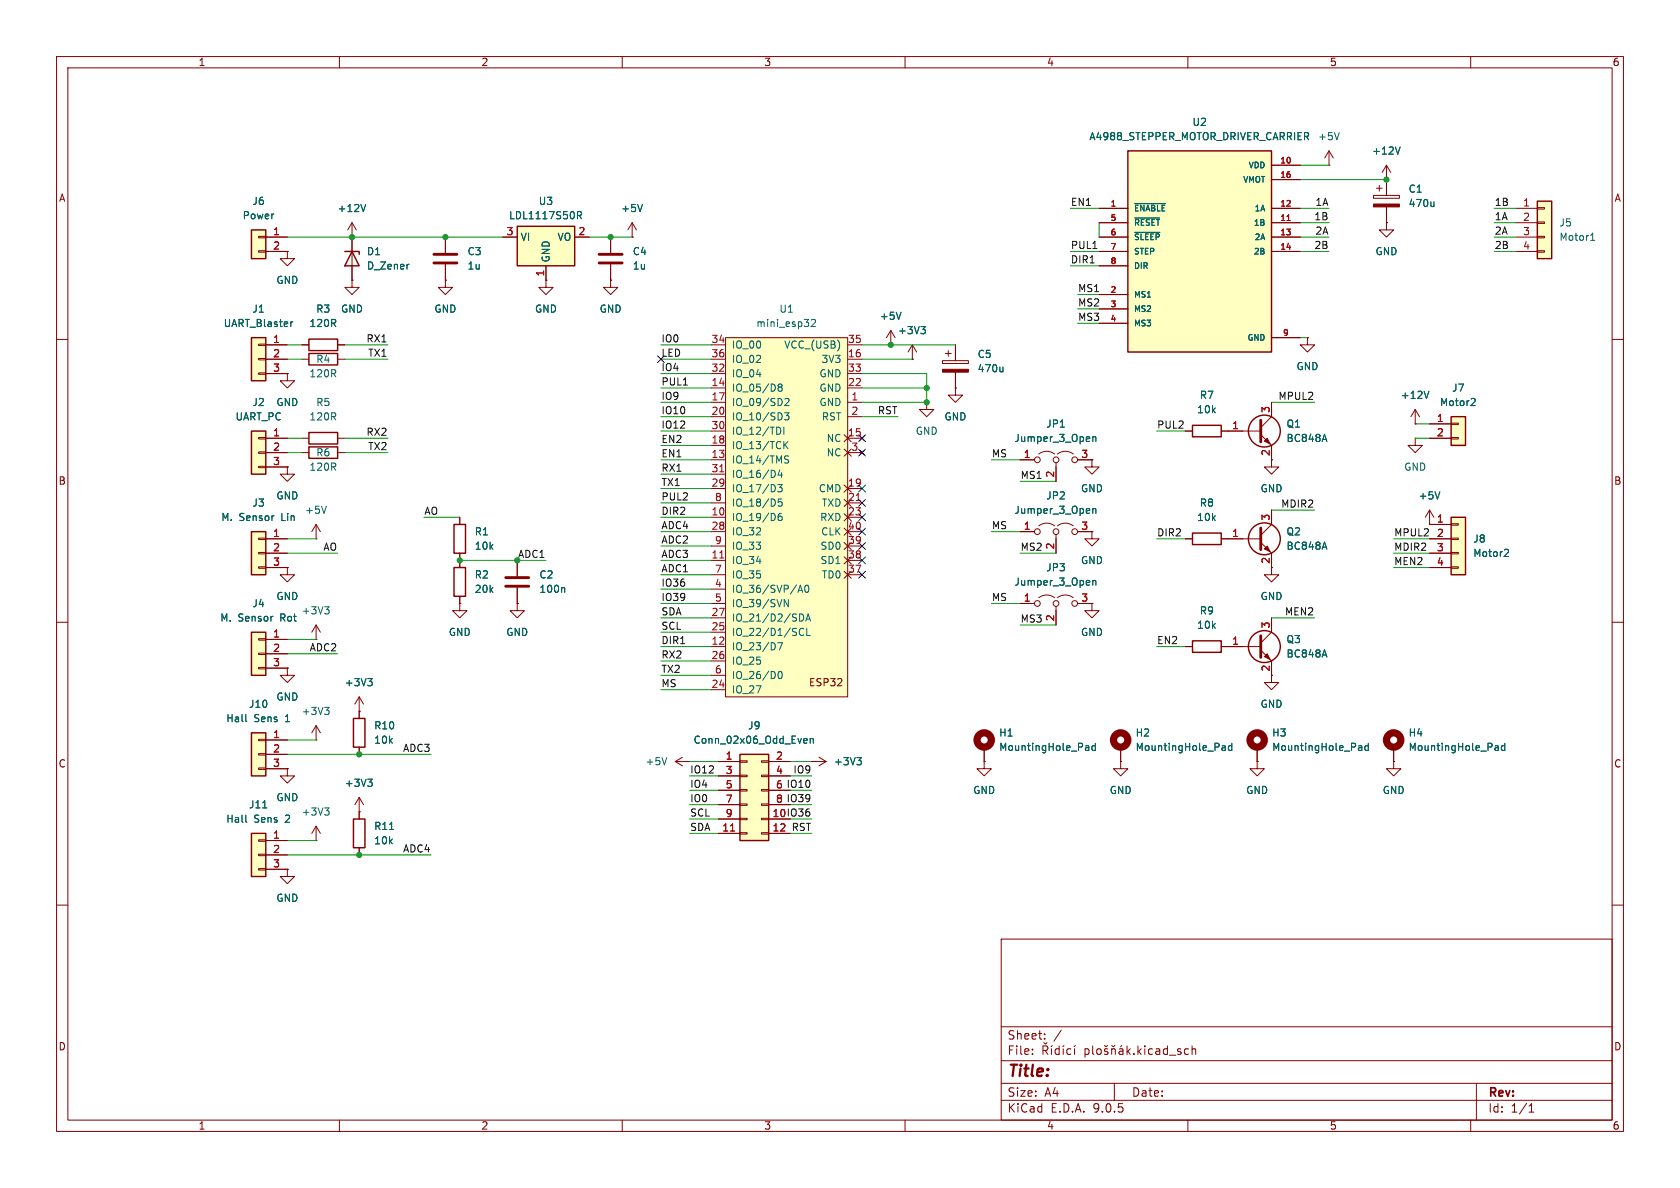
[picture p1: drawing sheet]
<svg xmlns="http://www.w3.org/2000/svg" width="297mm" height="210mm" viewBox="0 0 297 210" stroke-linecap="round" stroke-linejoin="round" font-family="sans-serif">
<g fill="none" stroke="#840000" stroke-width=".18">
<path d="M10 10h277v190h-277zM12 12h273v186h-273zM60 10v2M110 10v2M160 10v2M210 10v2M260 10v2M111.8 39.4l-.8 1.2M111.8 39.4l.7 1.2M111.8 39.4v2.5M107.9 49.5v1.3h1.3l-1.3 1.3-1.2-1.3h1.2M107.9 49.5h.1"/>
<path d="M107.9 41.9v2.8M107.9 46.7v2.8M111.8 41.9h.1M10 60h2M285 60h2M10 110h2M224.8 119.4v1.3h1.3l-1.3 1.2-1.3-1.2h1.3M285 110h2M246.4 132.1v2.5M10 160h2M177 166h108v32h-108zM285 160h2"/>
<path d="M60 198v2M110 198v2M160 198v2M177 194.5h108M177 191.5h108M177 187.5h108M177 181.5h108M182.5 186.3v.1M182.5 185.5v.1M184.4 185.7l.7-.1 .1-.2v-.4l-.2-.1h-.6v1.5M184.5 184.3l.3 .2 .3-.2M184.7 183.6v.1"/>
<path d="M184.7 182.8v.1M184.7 185.7l.5 .7M185.9 185.4v1M186 184.8l-.2 .2M187.2 184.9v1.5M187.2 185.5l-.4-.1-.3 .3v.4l.2 .2h.5M187.6 182.1l-1.3 2M188 185.4v1M188.1 184.8l-.2 .2M189.3 185.5l-.4-.1-.3 .3v.4l.1 .2h.6M190 185.4v1M190.1 184.8l-.2 .2"/>
<path d="M191.8 185.5l.4-.1 .3 .3v.4l-.1 .2h-.6M191.8 185.4v1.5M193.2 184.9v1.3l.2 .2M194 185.5l.4-.1 .3 .3v.4l-.3 .3-.4-.1-.1-.2v-.4zM195.2 184.8l.3 .2 .3-.2M195.8 185.5l-.3-.1-.3 .2 .1 .2 .5 .2v.3h-.6M196.5 185.5l.2-.1 .4 .1 .1 .9M196.5 185.4v1M196.5 184.8l.3 .2 .3-.2M197 191.5v3M197.9 185.5h.6v.9M198.3 184.8l-.2 .2"/>
<path d="M198.5 185.8h-.5a.29 .29 0 0 0-.2 .3 .29 .29 0 0 0 .2 .3l.5-.1M199.2 184.9v1.5M199.4 185.8l.4 .6M199.8 185.4l-.6 .6M200.5 186.3v.1M201.2 184.9v1.5M201.3 185.8l.4 .6M201.7 185.4l-.5 .6M202.4 184.9v.1M202.4 185.4v1M203.7 185.5l-.4-.1-.3 .3v.4l.2 .2h.5M204.4 185.5h.6v.9"/>
<path d="M205 185.8h-.5a.29 .29 0 0 0-.2 .3 .29 .29 0 0 0 .2 .3l.5-.1M206.4 185.5l-.4-.1-.3 .3v.4l.1 .2h.6M206.4 184.9v1.5M206.7 186.5h1.2M208.7 185.5l-.3-.1-.2 .2v.2l.5 .2v.3h-.5M210 198v2M210.1 185.5l-.4-.1-.3 .3v.4l.1 .2h.6M210.7 185.5l.3-.1 .3 .1 .1 .9M210.7 184.9v1.5M260 198v2M261 191.5v6.5M270.3 196.6h.9"/>
<path d="M270.3 195.5l.4-.4v1.5"/>
</g>
<circle cx="246.4" cy="130.8" r="1.27" fill="none" stroke="#840000" stroke-width="1.3"/>
<path d="M113.6 36.1l-.4 1.3M264.5 131.8h.2l.2 .2v.7M264.9 132.6l-.4 .1M264.9 132.1l-.4 .1M266 131.9l-.3-.1-.3 .3 .1 .5h.5M266 131.4v1.3" fill="none" stroke="#006464" stroke-width=".18"/>
<path d="M105.9 45h4.1M105.9 46.5h4.1" fill="none" stroke="#840000" stroke-width=".51"/>
<path d="M256.5 91.4h2.6v10.2h-2.6z" fill="#ffffc2"/>
<path d="M80.3 92.7h2v5.1h-2zM256.5 91.4h2.6v10.2h-2.6zM80.3 100.3h2v5.1h-2z" fill="none" stroke="#840000" stroke-width=".25"/>
<g fill="none" stroke="#840000" stroke-width=".18">
<path d="M250.2 74.9h.1M250.2 72.4l.8 1.3M250.2 72.4l-.8 1.3M250.2 72.4v2.5M81.3 91.4v1.3M81.3 97.8v2.5M91.4 99.1v2.8M252.7 92.7h3.8M252.7 95.3h3.8M252.7 97.8h3.8M256.5 92.6h1.3v.2h-1.3zM256.5 95.1h1.3v.3h-1.3z"/>
<path d="M256.5 97.7h1.3v.2h-1.3zM81.3 105.4v1.3M91.4 103.9v2.8M252.7 100.3h3.8M256.5 100.2h1.3v.3h-1.3zM143.5 134.6h.1M143.5 134.6h2.5M144.8 133.9l1.2 .7M146 134.6l-1.2 .8"/>
</g>
<path d="M252.6 69.2l-.4 1.2M266.1 97.1l.5 .1 .1 .3-.8 .9h.8M99.7 103.9l.1 .2v.6M151.5 133.9h.8l-.5 .5M152 134.4l.3 .3v.3l-.3 .2" fill="none" stroke="#006464" stroke-width=".18"/>
<path d="M89.4 102.1h4.1M89.4 103.6h4.1" fill="none" stroke="#840000" stroke-width=".51"/>
<path d="M256.5 73.7h2.6v5h-2.6z" fill="#ffffc2"/>
<path d="M256.5 73.7h2.6v5h-2.6z" fill="none" stroke="#840000" stroke-width=".25"/>
<path d="M252.7 74.9h3.8M252.7 77.5h3.8M256.5 74.8h1.3v.3h-1.3zM256.5 77.3h1.3v.3h-1.3zM55.9 130.8h.1M55.9 128.3l-.8 1.2M55.9 128.3l.7 1.2M55.9 128.3v2.5" fill="none" stroke="#840000" stroke-width=".18"/>
<path d="M260.3 70.4l.4 .1 .1 .3-.8 .9h.8M57.4 125h.8l-.4 .5M57.9 125.5l.3 .3v.3l-.3 .2" fill="none" stroke="#006464" stroke-width=".18"/>
<path d="M44.4 129.5h2.6v7.7h-2.6z" fill="#ffffc2"/>
<g fill="none" stroke="#840000" stroke-width=".25">
<path d="M44.4 129.5h2.6v7.7h-2.6z"/>
<circle cx="223.5" cy="76.2" r="2.82"/>
<circle cx="223.5" cy="95.2" r="2.82"/>
</g>
<g fill="none" stroke="#840000" stroke-width=".18">
<path d="M78.7 41.9v2.8M78.7 46.7v2.8M217.2 76.2h5.7M222.9 76.8l1.9 1.9v3.9h1.3l-1.3 1.2-1.3-1.2h1.3M224.8 71.1v2.6l-1.9 1.9M250.2 77.5v1.2h-1.3l1.3 1.3 1.3-1.3h-1.3M250.2 77.5h.1M217.2 95.3h5.7M222.9 95.9l1.9 1.9v2.5M224.8 90.2v2.5l-1.9 1.9M252.7 92.7h.1M252.7 90.2l.8 1.2"/>
<path d="M252.7 90.2l-.7 1.2M252.7 90.2v2.5M45.7 130.7h1.3v.2h-1.3zM45.7 133.2h1.3v.3h-1.3zM45.7 135.8h1.3v.2h-1.3zM47 130.8h3.8M47 133.4h3.8M47 135.9h3.8M50.8 135.9v1.3h1.3l-1.3 1.2-1.3-1.2h1.3M50.8 135.9h.1"/>
</g>
<path d="M234.2 76.8l.4 1.2M234.2 95.8l.4 1.3M254.5 86.9l-.4 1.3M43.5 126.3v1.1l.1 .2" fill="none" stroke="#006464" stroke-width=".18"/>
<path d="M76.7 45h4.1M76.7 46.5h4.1M222.9 74.3v3.8M222.9 93.3v3.9" fill="none" stroke="#840000" stroke-width=".51"/>
<g fill="#840000" stroke="#840000" stroke-width=".18">
<path d="M223.5 78l.5-.5 .5 1z"/>
<path d="M223.5 97l.5-.5 .5 1z"/>
</g>
<path d="M130.8 133.4h5.1v15.2h-5.1z" fill="#ffffc2"/>
<g fill="none" stroke="#840000" stroke-width=".25">
<path d="M210.8 75.2h5.1v2h-5.1zM210.8 94.2h5.1v2.1h-5.1zM130.8 133.4h5.1v15.2h-5.1zM62.5 144.8h2v5.1h-2z"/>
<circle cx="223.5" cy="114.3" r="2.82"/>
</g>
<g fill="none" stroke="#840000" stroke-width=".18">
<path d="M242.8 34.5h4.6v.6h-4.6zM243.3 33.3h1M243.8 32.8v1M245.1 31.8v2.7M245.1 36.6v2.8M209.5 76.2h1.3M215.9 76.2h1.3M193 81.3v1.3h1.3l-1.3 1.2-1.2-1.2h1.2M193 81.3h.1M193 94v1.3h1.3l-1.3 1.2-1.2-1.2h1.2M193 94h.1M209.5 95.3h1.3"/>
<path d="M215.9 95.3h1.3M217.2 114.3h5.7M222.9 114.9l1.9 1.9v2.6M224.8 100.3v1.3h1.3l-1.3 1.3-1.3-1.3h1.3M224.8 109.2v2.6l-1.9 1.9M119.4 134.6h2.5M119.4 134.6l1.2 .8M120.6 133.9l-1.2 .7M121.9 134.6h.1M127 134.6h3.8M127 137.2h3.8M127 139.7h3.8"/>
<path d="M130.8 134.5h1.3v.2h-1.3zM130.8 137h1.3v.3h-1.3zM130.8 139.6h1.3v.2h-1.3zM134.6 134.5h1.3v.2h-1.3zM134.6 137h1.3v.3h-1.3zM134.6 139.6h1.3v.2h-1.3zM135.9 134.6h3.8M135.9 137.2h3.8M135.9 139.7h3.8M222.2 132.1v2.5M246.4 134.6v1.3h1.2l-1.2 1.3-1.3-1.3h1.3M246.4 134.6h.1"/>
<path d="M50.8 153.7v1.2h1.3l-1.3 1.3-1.3-1.3h1.3M50.8 153.7h.1M55.9 148.6h.1M55.9 146.1l-.8 1.2M55.9 146.1l.7 1.2M55.9 146.1v2.5M63.5 143.5h.1M63.5 141v3.8M63.5 149.9v1.2M63.5 141l-.8 1.2M63.5 141l.8 1.2M127 142.2h3.8"/>
<path d="M127 144.8h3.8M127 147.3h3.8M130.8 142.1h1.3v.3h-1.3zM130.8 144.7h1.3v.2h-1.3zM130.8 147.2h1.3v.2h-1.3zM134.6 142.1h1.3v.3h-1.3zM134.6 144.7h1.3v.2h-1.3zM134.6 147.2h1.3v.2h-1.3zM135.9 142.2h3.8M135.9 144.8h3.8M135.9 147.3h3.8"/>
</g>
<path d="M129.1 146.9h.8" fill="none" stroke="#a90000" stroke-width=".18"/>
<g fill="none" stroke="#006464" stroke-width=".18">
<path d="M253.5 35.7v.8M253.5 36.4l-.2 .1M234.2 114.9l.4 1.2M65 137.7h.8l-.4 .5M65.6 138.2l.2 .3v.3l-.2 .2M117.9 133.9l-.4 1.3M142.3 130.5l.3 .1 .1 .2-.6 .2M142.6 131.3l-.3 .1M143.2 130.7l.2-.2 .3 .1 .1 .8M143.2 130.5v.9M240.3 131.8h.3l.1 .2v.7M240.7 132.6l-.4 .1"/>
<path d="M240.7 132.1l-.4 .1M241.9 131.9l-.4-.1-.2 .3 .1 .5h.5M241.9 131.4v1.3M57.4 142.8h.8l-.4 .5M57.9 143.3l.3 .2v.3l-.3 .3M68.9 146.6h.7"/>
</g>
<path d="M222.9 112.4v3.8" fill="none" stroke="#840000" stroke-width=".51"/>
<g fill="#840000" stroke="#840000" stroke-width=".18">
<path d="M223.5 116.1l.5-.5 .5 1z"/>
<path d="M242.8 36.1h4.6v.5h-4.6z"/>
</g>
<circle cx="222.2" cy="130.8" r="1.27" fill="none" stroke="#840000" stroke-width="1.3"/>
<path d="M44.4 147.3h2.6v7.6h-2.6z" fill="#ffffc2"/>
<path d="M210.8 113.3h5.1v2h-5.1zM44.4 147.3h2.6v7.6h-2.6z" fill="none" stroke="#840000" stroke-width=".25"/>
<path d="M209.5 114.3h1.3M215.9 114.3h1.3M222.2 134.6v1.3h1.3l-1.3 1.3-1.2-1.3h1.2M222.2 134.6h.1M45.7 148.5h1.3v.2h-1.3zM45.7 151h1.3v.3h-1.3zM45.7 153.5h1.3v.3h-1.3zM47 148.6h3.8M47 151.1h3.8M47 153.7h3.8" fill="none" stroke="#840000" stroke-width=".18"/>
<path d="M43.5 144.1v1.1l.1 .2M46.4 142.8h.8" fill="none" stroke="#006464" stroke-width=".18"/>
<path d="M128.3 59.7h21.6v63.5h-21.6z" fill="#ffffc2"/>
<g fill="none" stroke="#840000" stroke-width=".18">
<path d="M128.3 59.7h21.6v63.5h-21.6zM125.7 71.1h2.6M125.7 73.7h2.6M125.7 61h2.6M125.7 63.5h2.6M125.7 66h2.6M125.7 68.6h2.6M125.7 76.2h2.6M125.7 78.7h2.6M149.2 79.4l1.3 1.2M149.2 76.8l1.3 1.3M149.9 71.1h2.5"/>
<path d="M149.9 73.7h2.5M149.9 61h2.5M149.9 63.5h2.5M149.9 66h2.5M149.9 68.6h2.5M149.9 77.5h2.5M150.5 79.4l-1.3 1.2M150.5 76.8l-1.3 1.3M152 79.6l.8 .8M152 77.1l.8 .8M152.8 77.1l-.8 .8M152.8 79.6l-.8 .8"/>
<path d="M125.7 81.3h2.6M125.7 83.8h2.6M125.7 86.4h2.6M125.7 88.9h2.6M125.7 91.4h2.6M125.7 94h2.6M125.7 96.5h2.6M125.7 99.1h2.6M149.2 85.7l1.3 1.3M149.2 88.3l1.3 1.2M149.2 90.8l1.3 1.3M149.2 93.3l1.3 1.3"/>
<path d="M149.2 95.9l1.3 1.3M149.2 98.4l1.3 1.3M149.9 80h2.5M149.9 86.4h2.5M149.9 88.9h2.5M149.9 91.4h2.5M149.9 94h2.5M149.9 96.5h2.5M149.9 99.1h2.5M150.5 85.7l-1.3 1.3M150.5 88.3l-1.3 1.2M150.5 90.8l-1.3 1.3"/>
<path d="M150.5 93.3l-1.3 1.3M150.5 95.9l-1.3 1.3M150.5 98.4l-1.3 1.3M50.8 118.1v1.3h1.3l-1.3 1.3-1.3-1.3h1.3M50.8 118.1h.1M55.9 113h.1M55.9 110.5l-.8 1.3M55.9 110.5l.7 1.3M55.9 110.5v2.5M125.7 104.1h2.6M125.7 106.7h2.6M125.7 101.6h2.6"/>
<path d="M125.7 109.2h2.6M125.7 111.8h2.6M125.7 114.3h2.6M125.7 116.8h2.6M125.7 119.4h2.6M149.2 101l1.3 1.2M149.9 101.6h2.5M150.5 101l-1.3 1.2M125.7 121.9h2.6"/>
</g>
<g fill="none" stroke="#006464" stroke-width=".18">
<path d="M143.4 56.6l.5-.1 .3 .3-.8 .9h.8M137.8 75.6l.2 .5-.2 .6M137.8 68.4l-.2-.2 .2-.3h.2l.3 .2-.3 .3M137.8 68.4l-.2 .3v.3l.2 .2 .4-.1 .1-.2v-.2l-.3-.3M137.8 68.4h.2M138.6 75.5v1.3M138.7 73h.8l-.4 .5 .3 .1v.5l-.2 .1-.5-.1M138.8 70.6l.4-.2 .3 .4-.8 .9h.8M138.8 78.6l.5 .7M139.3 78l-.7 .8M137.5 85.7h.8l-.4 .5 .3 .1v.5l-.2 .1-.5-.1M137.9 83.1l-.3 .9h.7"/>
<path d="M138.2 90.7l-.4 .1a.86 .86 0 0 0 0 1.2l.4-.1 .1-.4-.3-.3h-.2l-.2 .3M138.2 83.6v.8M138.2 88.2h-.6v.6l.1-.1 .5 .1 .1 .1-.1 .5-.2 .1-.4-.1M138.8 81.1l.5 .2 .1 .3-.2 .3-.5-.1M138.8 80.7h.6M57.4 107.3h.8l-.4 .4M57.9 107.7l.3 .3v.3l-.3 .2M137.5 113.6h.8l-.5 1.3M137.7 118.8l.2-.1a.68 .68 0 0 1 .4 .6 .68 .68 0 0 1-.4 .7 .84 .84 0 0 1-.2-1.2zM138.6 106l.8 1.3v-1.3M141.1 104.7l.4-1.3 .4 1.3M141.2 104.4h.6"/>
<path d="M141.4 108.5a.64 .64 0 0 1 .7 .7 .64 .64 0 0 1-.7 .6M141.4 112l.3 .3 .4-.1M142.1 111.2l-.4-.1-.3 .3M142.4 103.6l.2-.2a.68 .68 0 0 1 .4 .7 .68 .68 0 0 1-.4 .6l-.2-.1-.1-.4zM142.4 109.8l.5-1.3 .4 1.3M142.6 109.4h.6M142.6 111.1v1.2h.6"/>
</g>
<path d="M127.2 83.4h.8M127.2 98.6h.8M151.4 88.5h.7" fill="none" stroke="#a90000" stroke-width=".18"/>
<path d="M44.4 111.8h2.6v7.6h-2.6z" fill="#ffffc2"/>
<path d="M61 44.5h2.5v.5M62.2 44.5l1.3 2.5h-2.5zM44.4 111.8h2.6v7.6h-2.6zM62.5 127h2v5.1h-2z" fill="none" stroke="#840000" stroke-width=".25"/>
<g fill="none" stroke="#840000" stroke-width=".18">
<path d="M62.2 41.9v7.6M78.7 49.5v1.3h1.3l-1.3 1.3-1.2-1.3h1.2M78.7 49.5h.1M96.5 49.5v1.3h1.3l-1.3 1.3-1.3-1.3h1.3M96.5 49.5h.1M157.5 58.4l-.8 1.3M157.5 58.4l.7 1.3M157.5 58.4v2.6M157.5 61h.1M161.3 63.5h.1M161.3 61l-.8 1.2M161.3 61l.8 1.2"/>
<path d="M161.3 61v2.5M163.8 71.1v1.3h1.3l-1.3 1.3-1.2-1.3h1.2M163.8 71.1h.1M166.6 63.8h4.6v.5h-4.6zM167.1 62.5h1M167.6 62v1M168.9 68.6v1.3h1.3l-1.3 1.2-1.3-1.2h1.3M168.9 68.6h.1M168.9 61v2.8M168.9 65.8v2.8M180.3 94h2.6M180.3 81.3h2.6"/>
<path d="M183.6 93a2.26 2.26 0 0 1 2.8 0M183.6 80.3a2.26 2.26 0 0 1 2.8 0M186.7 81.8v3.3M186.7 94.5v3.3M186.9 93a2.26 2.26 0 0 1 2.8 0M186.9 80.3a2.26 2.26 0 0 1 2.8 0M190.5 94h2.5M190.5 81.3h2.5M45.7 112.9h1.3v.3h-1.3zM45.7 115.4h1.3v.3h-1.3zM45.7 118h1.3v.2h-1.3zM47 113h3.8"/>
<path d="M47 115.6h3.8M47 118.1h3.8M81.3 106.7v1.3h1.2l-1.2 1.2-1.3-1.2h1.3M81.3 106.7h.1M91.4 106.7v1.3h1.3l-1.3 1.2-1.2-1.2h1.2M91.4 106.7h.1M180.3 106.7h2.6M183.6 105.7a2.26 2.26 0 0 1 2.8 0M186.7 107.2v3.3M186.9 105.7a2.26 2.26 0 0 1 2.8 0M190.5 106.7h2.5M193 106.7v1.3h1.3l-1.3 1.2-1.2-1.2h1.2"/>
<path d="M193 106.7h.1M63.5 125.7h.1M63.5 123.2v3.8M63.5 132.1v1.3M63.5 123.2l-.8 1.3M63.5 123.2l.8 1.3M174 134.6v1.3h1.3l-1.3 1.3-1.3-1.3h1.3M174 134.6h.1M174 132.1v2.5M198.1 134.6v1.3h1.3l-1.3 1.3-1.3-1.3h1.3M198.1 134.6h.1M198.1 132.1v2.5"/>
<circle cx="183.4" cy="94" r=".51"/>
<circle cx="183.4" cy="81.3" r=".51"/>
<circle cx="186.7" cy="94" r=".51"/>
<circle cx="186.7" cy="81.3" r=".51"/>
<circle cx="190" cy="94" r=".51"/>
<circle cx="190" cy="81.3" r=".51"/>
<circle cx="183.4" cy="106.7" r=".51"/>
<circle cx="186.7" cy="106.7" r=".51"/>
<circle cx="190" cy="106.7" r=".51"/>
</g>
<g fill="none" stroke="#006464" stroke-width=".18">
<path d="M72.2 46.7h.1M159.3 55.2l-.4 1.3M162.8 57.7h.8l-.4 .5M163.3 58.2l.3 .3v.3l-.3 .2M177.3 65.6l-.2 .1M177.3 64.9v.8M193.2 77.2v.8M193.2 77.3l.2-.1 .3 .1v.7M193.2 89.9v.8M193.2 90l.2-.1 .3 .1v.7M65 120h.8l-.4 .4M193.2 102.6v.8"/>
<path d="M193.2 102.7l.2-.1 .3 .1v.7M65.6 120.4l.2 .3v.3l-.2 .2M192.1 131.8h.2l.2 .2v.7M192.5 132.6l-.4 .1M192.5 132.1l-.4 .1M193.6 131.9l-.3-.1-.3 .3 .2 .5h.4M193.6 131.4v1.3M216.2 131.8h.2l.2 .2v.7M216.6 132.6l-.4 .1M216.6 132.1l-.4 .1M217.8 131.9l-.4-.1-.2 .3 .1 .5h.5M217.8 131.4v1.3"/>
</g>
<g fill="none" stroke="#840000" stroke-width="1.3">
<circle cx="174" cy="130.8" r="1.27"/>
<circle cx="198.1" cy="130.8" r="1.27"/>
</g>
<path d="M166.6 65.3h4.6v.5h-4.6z" fill="#840000" stroke="#840000" stroke-width=".18"/>
<path d="M91.4 40h10.2v7h-10.2z" fill="#ffffc2"/>
<path d="M54.6 59.9h5.1v2.1h-5.1zM91.4 40h10.2v7h-10.2z" fill="none" stroke="#840000" stroke-width=".25"/>
<path d="M88.9 41.9h2.5M96.5 47v2.5M101.6 41.9h2.5M53.3 61h1.3M59.7 61h1.3" fill="none" stroke="#840000" stroke-width=".18"/>
<path d="M102.1 38.1l.6-.1 .1-.2-.1-.3-.6-.1v1.3M102.4 38.1l.4 .6" fill="none" stroke="#006464" stroke-width=".18"/>
<path d="M44.4 59.7h2.6v7.6h-2.6z" fill="#ffffc2"/>
<path d="M44.4 59.7h2.6v7.6h-2.6zM54.6 62.5h5.1v2h-5.1z" fill="none" stroke="#840000" stroke-width=".25"/>
<path d="M45.7 60.8h1.3v.3h-1.3zM45.7 63.4h1.3v.2h-1.3zM45.7 65.9h1.3v.3h-1.3zM47 61h3.8M47 63.5h3.8M47 66h3.8M50.8 66v1.3h1.3l-1.3 1.3-1.3-1.3h1.3M50.8 66h.1M53.3 63.5h1.3M59.7 63.5h1.3" fill="none" stroke="#840000" stroke-width=".18"/>
<path d="M51.4 56.9v.8M51.8 56.9l-.4 .2" fill="none" stroke="#006464" stroke-width=".18"/>
<path d="M44.4 40.6h2.6v5.1h-2.6z" fill="#ffffc2"/>
<path d="M44.4 40.6h2.6v5.1h-2.6zM54.6 79h5.1v2h-5.1zM54.6 76.5h5.1v2h-5.1z" fill="none" stroke="#840000" stroke-width=".25"/>
<g fill="none" stroke="#840000" stroke-width=".18">
<path d="M62.2 39.4l-.7 1.2M62.2 39.4l.8 1.2M62.2 39.4v2.5M45.7 41.8h1.3v.2h-1.3zM45.7 44.3h1.3v.3h-1.3zM47 41.9h3.8M47 44.5h3.8M50.8 44.5v1.2h1.3l-1.3 1.3-1.3-1.3h1.3M50.8 44.5h.1M62.2 41.9h.1M62.2 49.5v1.3h1.3l-1.3 1.3-1.2-1.3h1.2M62.2 49.5h.1"/>
<path d="M53.3 77.5h1.3M59.7 77.5h1.3M53.3 80h1.3M59.7 80h1.3"/>
</g>
<path d="M64.6 36.1l-.4 1.3" fill="none" stroke="#006464" stroke-width=".18"/>
<path d="M44.4 76.2h2.6v7.6h-2.6z" fill="#ffffc2"/>
<path d="M44.4 76.2h2.6v7.6h-2.6z" fill="none" stroke="#840000" stroke-width=".25"/>
<path d="M45.7 77.3h1.3v.3h-1.3zM45.7 79.9h1.3v.2h-1.3zM47 77.5h3.8M45.7 82.4h1.3v.3h-1.3zM47 80h3.8M47 82.6h3.8M50.8 82.6v1.2h1.3l-1.3 1.3-1.3-1.3h1.3M50.8 82.6h.1M55.9 95.3h.1M55.9 92.7l-.8 1.3M55.9 92.7l.7 1.3M55.9 92.7v2.6" fill="none" stroke="#840000" stroke-width=".18"/>
<path d="M57.7 89.5l-.4 1.2" fill="none" stroke="#006464" stroke-width=".18"/>
<path d="M44.4 94h2.6v7.6h-2.6z" fill="#ffffc2"/>
<path d="M44.4 94h2.6v7.6h-2.6z" fill="none" stroke="#840000" stroke-width=".25"/>
<g fill="none" stroke="#840000" stroke-width=".18">
<path d="M234.9 29.2h.1M234.9 26.7l-.7 1.2M234.9 26.7l.8 1.2M234.9 26.7v2.5M245.1 39.4v1.2h1.3l-1.3 1.3-1.3-1.3h1.3M245.1 39.4h.1M245.1 31.8h.1M245.1 29.2l-.8 1.3M245.1 29.2l.8 1.3M245.1 29.2v2.6M45.7 95.1h1.3v.3h-1.3zM45.7 97.7h1.3v.2h-1.3z"/>
<path d="M47 95.3h3.8M47 97.8h3.8M45.7 100.2h1.3v.3h-1.3zM47 100.3h3.8M50.8 100.3v1.3h1.3l-1.3 1.3-1.3-1.3h1.3M50.8 100.3h.1"/>
</g>
<path d="M236.8 23.4l-.5 1.3M247.5 26l-.4 1.2" fill="none" stroke="#006464" stroke-width=".18"/>
<path d="M199.4 26.7h25.4v35.5h-25.4z" fill="#ffffc2"/>
<path d="M199.4 26.7h25.4v35.5h-25.4z" fill="none" stroke="#840000" stroke-width=".25"/>
<g fill="none" stroke="#840000" stroke-width=".18">
<path d="M194.3 36.8h5.1M194.3 39.4h5.1M224.8 36.8h5.1M224.8 39.4h5.1M224.8 29.2h5.1M224.8 31.8h5.1M194.3 41.9h5.1M194.3 44.5h5.1M194.3 47h5.1M194.3 52.1h5.1M194.3 54.6h5.1M194.3 57.2h5.1"/>
<path d="M224.8 41.9h5.1M224.8 44.5h5.1M224.8 59.7h5.1M231.1 59.7v1.3h1.3l-1.3 1.2-1.2-1.2h1.2M231.1 59.7h.1"/>
</g>
<path d="M200.6 36h5.4M200.6 38.5h4.4M200.6 41.1h4.4" fill="none" stroke="#006464" stroke-width=".18"/>
<path d="M227.5 39h.6" fill="none" stroke="#a90000" stroke-width=".18"/>
<path d="M271.8 35.6h2.5v10.1h-2.5z" fill="#ffffc2"/>
<path d="M271.8 35.6h2.5v10.1h-2.5z" fill="none" stroke="#840000" stroke-width=".25"/>
<g fill="none" stroke="#840000" stroke-width=".18">
<path d="M194.3 36.8h5.1M194.3 39.4h5.1M224.8 36.8h5.1M224.8 39.4h5.1M224.8 29.2h5.1M224.8 31.8h5.1M245.1 39.4h.1M245.1 31.8h.1M245.1 31.8v2.7M245.1 36.6v2.8M268 36.8h3.8M268 39.4h3.8"/>
<path d="M271.8 36.7h1.2v.3h-1.2zM271.8 39.2h1.2v.3h-1.2zM47 41.9h3.8M47 44.5h3.8M50.8 44.5h.1M62.2 41.9h.1M62.2 49.5h.1M62.2 41.9v2.6M62.2 47v2.5M78.7 49.5h.1M78.7 41.9v2.8M78.7 46.7v2.8"/>
<path d="M88.9 41.9h2.5M96.5 49.5h.1M96.5 47v2.5M101.6 41.9h2.5M107.9 49.5h.1M107.9 41.9v2.8M107.9 46.7v2.8M111.8 41.9h.1M194.3 41.9h5.1M194.3 44.5h5.1M194.3 47h5.1M194.3 52.1h5.1"/>
<path d="M194.3 54.6h5.1M194.3 57.2h5.1M224.8 41.9h5.1M224.8 44.5h5.1M224.8 59.7h5.1M231.1 59.7h.1M268 41.9h3.8M268 44.5h3.8M271.8 41.8h1.2v.2h-1.2zM271.8 44.3h1.2v.3h-1.2zM47 61h3.8M47 63.5h3.8"/>
<path d="M47 66h3.8M47 77.5h3.8M50.8 66h.1M53.3 61h1.3M59.7 61h1.3M157.5 61h.1M161.3 63.5h.1M168.9 68.6h.1M168.9 61v2.8M168.9 65.8v2.8M209.5 76.2h1.3M215.9 76.2h3.8"/>
<path d="M224.8 71.1v2.6M224.8 78.7v2.6M250.2 74.9h.1M252.7 77.5h3.8M252.7 74.9h3.8M47 80h3.8M47 82.6h3.8M47 95.3h3.8M47 97.8h3.8M50.8 82.6h.1M81.3 91.4v1.3M81.3 97.8v2.5"/>
<path d="M91.4 99.1v2.8M180.3 94h2.6M180.3 81.3h2.6M186.7 82.6v2.5M186.7 95.3v2.5M190.5 94h2.5M190.5 81.3h2.5M193 81.3h.1M193 94h.1M209.5 95.3h1.3M215.9 95.3h3.8M224.8 90.2v2.5"/>
<path d="M224.8 97.8v2.5M252.7 92.7h.1M252.7 95.3h3.8M252.7 97.8h3.8M252.7 92.7h3.8M47 113h3.8M47 115.6h3.8M47 118.1h3.8M47 100.3h3.8M50.8 118.1h.1M50.8 100.3h.1M81.3 106.7h.1"/>
<path d="M81.3 105.4v1.3M91.4 106.7h.1M91.4 103.9v2.8M180.3 106.7h2.6M186.7 108v2.5M190.5 106.7h2.5M193 106.7h.1M209.5 114.3h1.3M215.9 114.3h3.8M224.8 109.2v2.6M224.8 116.8v2.6M252.7 100.3h3.8"/>
<path d="M47 130.8h3.8M47 133.4h3.8M47 135.9h3.8M50.8 135.9h.1M63.5 125.7h.1M63.5 125.7v1.3M63.5 132.1v1.3M127 134.6h3.8M127 137.2h3.8M127 139.7h3.8M135.9 134.6h3.8M135.9 137.2h3.8"/>
<path d="M135.9 139.7h3.8M143.5 134.6h.1M174 134.6h.1M174 132.1v2.5M198.1 134.6h.1M198.1 132.1v2.5M222.2 134.6h.1M222.2 132.1v2.5M246.4 134.6h.1M246.4 132.1v2.5M47 148.6h3.8M47 151.1h3.8"/>
<path d="M47 153.7h3.8M50.8 153.7h.1M63.5 143.5h.1M63.5 143.5v1.3M63.5 149.9v1.2M127 142.2h3.8M127 144.8h3.8M127 147.3h3.8M135.9 142.2h3.8M135.9 144.8h3.8M135.9 147.3h3.8"/>
</g>
<g fill="none" stroke="#006464" stroke-width=".18">
<path d="M64.6 36.1l-.4 1.3M102.1 38.1l.6-.1 .1-.2-.1-.3-.6-.1v1.3M102.4 38.1l.4 .6M113.6 36.1l-.4 1.3M200.6 36h5.4M200.6 38.5h4.4M247.5 26l-.4 1.2M253.5 35.7v.8M253.5 36.4l-.2 .1M51.4 56.9v.8M51.8 56.9l-.4 .2M72.2 46.7h.1"/>
<path d="M159.3 55.2l-.4 1.3M162.8 57.7h.8l-.4 .5M163.3 58.2l.3 .3v.3l-.3 .2M200.6 41.1h4.4M281.2 42.5h.7M281.3 41.5l.3-.3v1.3M177.3 65.6l-.2 .1M177.3 64.9v.8M193.2 77.2v.8M193.2 77.3l.2-.1 .3 .1v.7M234.2 76.8l.4 1.2M252.6 69.2l-.4 1.2"/>
<path d="M260.3 70.4l.4 .1 .1 .3-.8 .9h.8M193.2 89.9v.8M193.2 90l.2-.1 .3 .1v.7M234.2 95.8l.4 1.3M254.5 86.9l-.4 1.3M266.1 97.1l.5 .1 .1 .3-.8 .9h.8M65 120h.8l-.4 .4M99.7 103.9l.1 .2v.6M193.2 102.6v.8M193.2 102.7l.2-.1 .3 .1v.7M234.2 114.9l.4 1.2M43.5 126.3v1.1l.1 .2"/>
<path d="M65 137.7h.8l-.4 .5M65.6 138.2l.2 .3v.3l-.2 .2M65.6 120.4l.2 .3v.3l-.2 .2M142.3 130.5l.3 .1 .1 .2-.6 .2M142.6 131.3l-.3 .1M143.2 130.7l.2-.2 .3 .1 .1 .8M143.2 130.5v.9M151.5 133.9h.8l-.5 .5M152 134.4l.3 .3v.3l-.3 .2M192.1 131.8h.2l.2 .2v.7M192.5 132.6l-.4 .1M192.5 132.1l-.4 .1"/>
<path d="M193.6 131.9l-.3-.1-.3 .3 .2 .5h.4M193.6 131.4v1.3M216.2 131.8h.2l.2 .2v.7M216.6 132.6l-.4 .1M216.6 132.1l-.4 .1M217.8 131.9l-.4-.1-.2 .3 .1 .5h.5M217.8 131.4v1.3M240.3 131.8h.3l.1 .2v.7M240.7 132.6l-.4 .1M240.7 132.1l-.4 .1M241.9 131.9l-.4-.1-.2 .3 .1 .5h.5M241.9 131.4v1.3"/>
<path d="M264.5 131.8h.2l.2 .2v.7M264.9 132.6l-.4 .1M264.9 132.1l-.4 .1M266 131.9l-.3-.1-.3 .3 .1 .5h.5M266 131.4v1.3M43.5 144.1v1.1l.1 .2M46.4 142.8h.8M68.9 146.6h.7"/>
</g>
<path d="M193.2 43.9h.7M120.8 68.1h.7" fill="none" stroke="#0f0f0f" stroke-width=".18"/>
<g fill="none" stroke="#009600" stroke-width=".18">
<path d="M189.2 36.8h5.1M194.3 39.4v2.5M229.9 36.8h5M229.9 29.2h5M229.9 31.8h15.2M229.9 39.4h5M264.2 36.8h3.8M264.2 39.4h3.8M50.8 41.9h38.1M104.1 41.9h7.7M189.2 44.5h5.1M189.2 47h5.1"/>
<path d="M190.5 52.1h3.8M190.5 57.2h3.8M190.5 54.6h3.8M229.9 41.9h5M229.9 59.7h1.2M229.9 44.5h5M264.2 41.9h3.8M264.2 44.5h3.8M50.8 61h2.5M50.8 63.5h2.5M50.8 77.5h2.5M61 61h7.6"/>
<path d="M61 63.5h7.6M61 77.5h7.6M116.8 71.1h8.9M116.8 61h8.9M116.8 73.7h8.9M116.8 76.2h8.9M116.8 66h8.9M116.8 63.5h8.9M116.8 68.6h8.9M116.8 78.7h8.9M152.4 66h11.4v5.1h-11.4M152.4 61h16.5"/>
<path d="M152.4 73.7h6.3M152.4 63.5h8.9M152.4 68.6h11.4M204.5 76.2h5M224.8 71.1h7.6M250.2 77.5h2.5M250.2 74.9h2.5M50.8 80h2.5M50.8 95.3h5.1M50.8 97.8h8.9M61 80h7.6M74.9 91.4h6.4"/>
<path d="M81.3 99.1h15.2M116.8 83.8h8.9M116.8 86.4h8.9M116.8 94h8.9M116.8 88.9h8.9M116.8 91.4h8.9M116.8 96.5h8.9M116.8 99.1h8.9M116.8 81.3h8.9M175.3 94h5M175.3 81.3h5M180.3 97.8h6.4"/>
<path d="M180.3 85.1h6.4M204.5 95.3h5M224.8 90.2h7.6M246.4 95.3h6.3M246.4 97.8h6.3M50.8 115.6h8.9M50.8 113h5.1M116.8 101.6h8.9M116.8 114.3h8.9M116.8 104.1h8.9M116.8 106.7h8.9M116.8 109.2h8.9"/>
<path d="M116.8 111.8h8.9M116.8 119.4h8.9M116.8 116.8h8.9M175.3 106.7h5M180.3 110.5h6.4M204.5 114.3h5M224.8 109.2h7.6M246.4 100.3h6.3M50.8 133.4h25.4M50.8 130.8h5.1M116.8 121.9h8.9M121.9 137.2h5.1"/>
<path d="M121.9 134.6h5.1M121.9 139.7h5.1M139.7 137.2h3.8M139.7 134.6h3.8M139.7 139.7h3.8M50.8 151.1h25.4M50.8 148.6h5.1M121.9 142.2h5.1M121.9 144.8h5.1M121.9 147.3h5.1M139.7 142.2h3.8M139.7 144.8h3.8"/>
<path d="M139.7 147.3h3.8"/>
</g>
<g fill="none" stroke="#000084" stroke-width=".18">
<path d="M116.2 62.9l1.2 1.2M117.4 62.9l-1.2 1.2M151.8 79.4l1.2 1.2M151.8 76.9l1.2 1.2M153 79.4l-1.2 1.2M153 76.9l-1.2 1.2M151.8 95.9l1.2 1.2M151.8 88.3l1.2 1.2M151.8 93.4l1.2 1.2M151.8 90.8l1.2 1.2M151.8 85.8l1.2 1.2M151.8 98.5l1.2 1.2"/>
<path d="M153 95.9l-1.2 1.2M153 88.3l-1.2 1.2M153 93.4l-1.2 1.2M153 90.8l-1.2 1.2M153 85.8l-1.2 1.2M153 98.5l-1.2 1.2M151.8 101l1.2 1.2M153 101l-1.2 1.2"/>
</g>
<path d="M227.5 39h.6M129.1 146.9h.8" fill="none" stroke="#a90000" stroke-width=".18"/>
<g fill="#009600" stroke="#009600" stroke-width=".18">
<circle cx="163.8" cy="71.1" r=".46"/>
<circle cx="78.7" cy="41.9" r=".46"/>
<circle cx="91.4" cy="99.1" r=".46"/>
<circle cx="107.9" cy="41.9" r=".46"/>
<circle cx="81.3" cy="99.1" r=".46"/>
<circle cx="63.5" cy="133.4" r=".46"/>
<circle cx="63.5" cy="151.1" r=".46"/>
<circle cx="62.2" cy="41.9" r=".46"/>
<circle cx="245.1" cy="31.8" r=".46"/>
<circle cx="157.5" cy="61" r=".46"/>
<circle cx="163.8" cy="68.6" r=".46"/>
</g>
<text font-size="2.8" fill="#840000" x="178" y="190.9">Title:</text>
<g font-size="2.1" fill="#840000">
<text x="178" y="184">Sheet:</text>
<text x="178" y="186.7">File:</text>
<text x="178" y="196.9">KiCad</text>
<text x="178" y="194.1">Size:</text>
<text x="184.7" y="194.1">A4</text>
<text x="185.7" y="196.9">E.D.A.</text>
<text x="193.3" y="196.9">9.0.5</text>
<text x="200" y="194.1">Date:</text>
<text x="263" y="194.3">Rev:</text>
<text x="263" y="196.9">Id:</text>
<text x="267.1" y="196.9">1/1</text>
</g>
<g font-size="1.8" fill="#840000">
<text x="35" y="11.9">1</text>
<text x="85" y="11.9">2</text>
<text x="135" y="11.9">3</text>
<text x="185" y="11.9">4</text>
<text x="235" y="11.9">5</text>
<text x="285" y="11.9">6</text>
<text x="10.3" y="35.9">A</text>
<text x="285.3" y="35.9">A</text>
<text x="224.5" y="80.7" transform="rotate(-90 224.5 80.7)">2</text>
<text x="10.3" y="85.9">B</text>
<text x="285.3" y="85.9">B</text>
<text x="224.5" y="99.8" transform="rotate(-90 224.5 99.8)">2</text>
<text x="224.5" y="118.8" transform="rotate(-90 224.5 118.8)">2</text>
<text x="142.9" y="121.5">ESP32</text>
<text x="10.3" y="135.9">C</text>
<text x="285.3" y="135.9">C</text>
<text x="10.3" y="185.9">D</text>
<text x="285.3" y="185.9">D</text>
<text x="35" y="199.9">1</text>
<text x="85" y="199.9">2</text>
<text x="135" y="199.9">3</text>
<text x="185" y="199.9">4</text>
<text x="235" y="199.9">5</text>
<text x="285" y="199.9">6</text>
</g>
<g font-size="1.8" fill="#006464">
<text x="210.7" y="22.5">U2</text>
<text x="192.5" y="25">A4988_STEPPER_MOTOR_DRIVER_CARRIER</text>
<text x="232.9" y="25">+5V</text>
<text x="242.5" y="27.5">+12V</text>
<text x="248.9" y="34.3">C1</text>
<text x="42.8" y="39">Power</text>
<text x="44.5" y="36.4">J6</text>
<text x="59.6" y="37.7">+12V</text>
<text x="89.9" y="39">LDL1117S50R</text>
<text x="95.1" y="36.4">U3</text>
<text x="109.7" y="37.7">+5V</text>
<text x="248.9" y="36.8">470u</text>
<text x="275.6" y="40.2">J5</text>
<text x="64.8" y="45.3">D1</text>
<text x="64.8" y="47.9">D_Zener</text>
<text x="82.6" y="45.3">C3</text>
<text x="82.6" y="47.9">1u</text>
<text x="91.9" y="42.8">VI</text>
<text x="97.4" y="46.5" transform="rotate(-90 97.4 46.5)">GND</text>
<text x="98.5" y="42.8">VO</text>
<text x="111.8" y="45.3">C4</text>
<text x="111.8" y="47.9">1u</text>
<text x="243.1" y="45.3">GND</text>
<text x="275.6" y="42.8">Motor1</text>
<text x="48.8" y="50.4">GND</text>
<text x="39.4" y="58">UART_Blaster</text>
<text x="44.5" y="55.5">J1</text>
<text x="54.6" y="58">120R</text>
<text x="55.8" y="55.5">R3</text>
<text x="60.2" y="55.5">GND</text>
<text x="76.7" y="55.5">GND</text>
<text x="94.5" y="55.5">GND</text>
<text x="105.9" y="55.5">GND</text>
<text x="133.6" y="58">mini_esp32</text>
<text x="137.7" y="55.5">U1</text>
<text x="155.4" y="56.7">+5V</text>
<text x="158.6" y="59.3">+3V3</text>
<text x="55.8" y="64.4">R4</text>
<text x="129.3" y="61.8">IO_00</text>
<text x="129.3" y="64.4">IO_02</text>
<text x="138.5" y="61.8">VCC_(USB)</text>
<text x="145.1" y="64.4">3V3</text>
<text x="172.7" y="63.5">C5</text>
<text x="229.1" y="65.6">GND</text>
<text x="44.5" y="72">J2</text>
<text x="48.8" y="72">GND</text>
<text x="54.6" y="66.9">120R</text>
<text x="55.8" y="72">R5</text>
<text x="129.3" y="66.9">IO_04</text>
<text x="129.3" y="69.4">IO_05/D8</text>
<text x="129.3" y="72">IO_09/SD2</text>
<text x="144.8" y="72">GND</text>
<text x="144.8" y="66.9">GND</text>
<text x="144.8" y="69.4">GND</text>
<text x="172.7" y="66">470u</text>
<text x="212" y="70.7">R7</text>
<text x="247.5" y="70.7">+12V</text>
<text x="254.5" y="72">Motor2</text>
<text x="256.6" y="69.4">J7</text>
<text x="41.5" y="74.5">UART_PC</text>
<text x="54.6" y="74.5">120R</text>
<text x="129.3" y="74.5">IO_10/SD3</text>
<text x="129.3" y="77.1">IO_12/TDI</text>
<text x="145.2" y="74.5">RST</text>
<text x="161.8" y="77.1">GND</text>
<text x="166.9" y="74.5">GND</text>
<text x="184.9" y="75.8">JP1</text>
<text x="211.5" y="73.3">10k</text>
<text x="227.3" y="75.8">Q1</text>
<text x="54.6" y="83.4">120R</text>
<text x="55.8" y="80.9">R6</text>
<text x="129.3" y="79.6">IO_13/TCK</text>
<text x="129.3" y="82.1">IO_14/TMS</text>
<text x="146" y="80.9">NC</text>
<text x="146" y="78.3">NC</text>
<text x="179.2" y="78.3">Jumper_3_Open</text>
<text x="227.3" y="78.3">BC848A</text>
<text x="248.2" y="83.4">GND</text>
<text x="44.5" y="89.8">J3</text>
<text x="48.8" y="88.5">GND</text>
<text x="129.3" y="84.7">IO_16/D4</text>
<text x="129.3" y="87.2">IO_17/D3</text>
<text x="129.3" y="89.8">IO_18/D5</text>
<text x="144.6" y="87.2">CMD</text>
<text x="145.2" y="89.8">TXD</text>
<text x="184.9" y="88.5">JP2</text>
<text x="191" y="87.2">GND</text>
<text x="212" y="89.8">R8</text>
<text x="222.8" y="87.2">GND</text>
<text x="250.7" y="88.5">+5V</text>
<text x="39" y="92.3">M.</text>
<text x="42.3" y="92.3">Sensor</text>
<text x="49.8" y="92.3">Lin</text>
<text x="53.8" y="91">+5V</text>
<text x="83.8" y="94.8">R1</text>
<text x="129.3" y="92.3">IO_19/D6</text>
<text x="129.3" y="94.8">IO_32</text>
<text x="144.9" y="92.3">RXD</text>
<text x="145.1" y="94.8">CLK</text>
<text x="179.2" y="91">Jumper_3_Open</text>
<text x="211.5" y="92.3">10k</text>
<text x="227.3" y="94.8">Q2</text>
<text x="83.8" y="97.4">10k</text>
<text x="129.3" y="97.4">IO_33</text>
<text x="129.3" y="99.9">IO_34</text>
<text x="145" y="97.4">SD0</text>
<text x="145" y="99.9">SD1</text>
<text x="184.9" y="101.2">JP3</text>
<text x="191" y="99.9">GND</text>
<text x="227.3" y="97.4">BC848A</text>
<text x="260.4" y="96.1">J8</text>
<text x="260.4" y="98.7">Motor2</text>
<text x="44.5" y="107.5">J4</text>
<text x="48.8" y="106.3">GND</text>
<text x="83.8" y="102.5">R2</text>
<text x="83.8" y="105">20k</text>
<text x="95.3" y="102.5">C2</text>
<text x="95.3" y="105">100n</text>
<text x="129.3" y="105">IO_36/SVP/A0</text>
<text x="129.3" y="107.5">IO_39/SVN</text>
<text x="129.3" y="102.5">IO_35</text>
<text x="145.2" y="102.5">TD0</text>
<text x="179.2" y="103.7">Jumper_3_Open</text>
<text x="222.8" y="106.3">GND</text>
<text x="38.8" y="110.1">M.</text>
<text x="42.1" y="110.1">Sensor</text>
<text x="49.7" y="110.1">Rot</text>
<text x="53.2" y="108.8">+3V3</text>
<text x="79.2" y="112.6">GND</text>
<text x="89.4" y="112.6">GND</text>
<text x="129.3" y="110.1">IO_21/D2/SDA</text>
<text x="129.3" y="112.6">IO_22/D1/SCL</text>
<text x="191" y="112.6">GND</text>
<text x="211.5" y="111.4">10k</text>
<text x="212" y="108.8">R9</text>
<text x="227.3" y="113.9">Q3</text>
<text x="129.3" y="115.2">IO_23/D7</text>
<text x="129.3" y="117.7">IO_25</text>
<text x="227.3" y="116.4">BC848A</text>
<text x="43.9" y="125.3">J10</text>
<text x="48.8" y="124.1">GND</text>
<text x="60.9" y="121.5">+3V3</text>
<text x="129.3" y="120.2">IO_26/D0</text>
<text x="129.3" y="122.8">IO_27</text>
<text x="222.8" y="125.3">GND</text>
<text x="39.9" y="127.9">Hall</text>
<text x="44.9" y="127.9">Sens</text>
<text x="50.5" y="127.9">1</text>
<text x="53.2" y="126.6">+3V3</text>
<text x="66" y="131.7">10k</text>
<text x="66" y="129.1">R10</text>
<text x="122.5" y="131.7">Conn_02x06_Odd_Even</text>
<text x="132.2" y="129.1">J9</text>
<text x="176.5" y="130.4">H1</text>
<text x="200.7" y="130.4">H2</text>
<text x="224.8" y="130.4">H3</text>
<text x="248.9" y="130.4">H4</text>
<text x="114" y="135.5">+5V</text>
<text x="147.3" y="135.5">+3V3</text>
<text x="176.5" y="132.9">MountingHole_Pad</text>
<text x="200.7" y="132.9">MountingHole_Pad</text>
<text x="224.8" y="132.9">MountingHole_Pad</text>
<text x="248.9" y="132.9">MountingHole_Pad</text>
<text x="43.9" y="143.1">J11</text>
<text x="48.8" y="141.8">GND</text>
<text x="60.9" y="139.3">+3V3</text>
<text x="172" y="140.6">GND</text>
<text x="196.1" y="140.6">GND</text>
<text x="220.2" y="140.6">GND</text>
<text x="244.3" y="140.6">GND</text>
<text x="39.9" y="145.6">Hall</text>
<text x="44.9" y="145.6">Sens</text>
<text x="50.5" y="145.6">2</text>
<text x="53.2" y="144.4">+3V3</text>
<text x="66" y="149.5">10k</text>
<text x="66" y="146.9">R11</text>
<text x="48.8" y="159.6">GND</text>
</g>
<g font-size="1.8" fill="#a90000">
<text x="48.2" y="41.7">1</text>
<text x="89.5" y="41.7">3</text>
<text x="102.2" y="41.7">2</text>
<text x="269.2" y="36.6">1</text>
<text x="269.2" y="39.1">2</text>
<text x="269.2" y="41.7">3</text>
<text x="48.2" y="44.2">2</text>
<text x="269.2" y="44.2">4</text>
<text x="96.3" y="49" transform="rotate(-90 96.3 49)">1</text>
<text x="48.2" y="60.7">1</text>
<text x="48.2" y="63.2">2</text>
<text x="48.2" y="65.8">3</text>
<text x="125.7" y="60.7">34</text>
<text x="125.7" y="63.2">36</text>
<text x="125.7" y="65.8">32</text>
<text x="149.8" y="60.7">35</text>
<text x="149.8" y="63.2">16</text>
<text x="149.8" y="65.8">33</text>
<text x="125.7" y="68.3">14</text>
<text x="125.7" y="70.9">17</text>
<text x="149.8" y="68.3">22</text>
<text x="150.4" y="70.9">1</text>
<text x="48.2" y="77.2">1</text>
<text x="125.7" y="73.4">20</text>
<text x="125.7" y="75.9">30</text>
<text x="149.8" y="77.2">15</text>
<text x="150.4" y="73.4">2</text>
<text x="217.7" y="75.9">1</text>
<text x="224.5" y="73.1" transform="rotate(-90 224.5 73.1)">3</text>
<text x="253.9" y="74.7">1</text>
<text x="253.9" y="77.2">2</text>
<text x="48.2" y="79.8">2</text>
<text x="48.2" y="82.3">3</text>
<text x="125.7" y="78.5">18</text>
<text x="125.7" y="81">13</text>
<text x="125.7" y="83.6">31</text>
<text x="150.4" y="79.8">3</text>
<text x="180.9" y="81">1</text>
<text x="191.1" y="81">3</text>
<text x="125.7" y="86.1">29</text>
<text x="126.3" y="88.6">8</text>
<text x="149.8" y="86.1">19</text>
<text x="149.8" y="88.6">21</text>
<text x="186.4" y="84.5" transform="rotate(-90 186.4 84.5)">2</text>
<text x="48.2" y="95">1</text>
<text x="125.7" y="91.2">10</text>
<text x="125.7" y="93.7">28</text>
<text x="149.8" y="91.2">23</text>
<text x="149.8" y="93.7">40</text>
<text x="180.9" y="93.7">1</text>
<text x="191.1" y="93.7">3</text>
<text x="217.7" y="95">1</text>
<text x="224.5" y="92.1" transform="rotate(-90 224.5 92.1)">3</text>
<text x="253.9" y="92.5">1</text>
<text x="253.9" y="95">2</text>
<text x="48.2" y="97.5">2</text>
<text x="48.2" y="100.1">3</text>
<text x="125.7" y="98.8">11</text>
<text x="126.3" y="96.3">9</text>
<text x="126.3" y="101.3">7</text>
<text x="149.8" y="96.3">39</text>
<text x="149.8" y="98.8">38</text>
<text x="149.8" y="101.3">37</text>
<text x="186.4" y="97.2" transform="rotate(-90 186.4 97.2)">2</text>
<text x="253.9" y="97.5">3</text>
<text x="253.9" y="100.1">4</text>
<text x="126.3" y="103.9">4</text>
<text x="126.3" y="106.4">5</text>
<text x="180.9" y="106.4">1</text>
<text x="191.1" y="106.4">3</text>
<text x="48.2" y="112.8">1</text>
<text x="125.7" y="109">27</text>
<text x="125.7" y="111.5">25</text>
<text x="186.4" y="109.9" transform="rotate(-90 186.4 109.9)">2</text>
<text x="224.5" y="111.2" transform="rotate(-90 224.5 111.2)">3</text>
<text x="48.2" y="115.3">2</text>
<text x="48.2" y="117.9">3</text>
<text x="125.7" y="114">12</text>
<text x="125.7" y="116.6">26</text>
<text x="126.3" y="119.1">6</text>
<text x="217.7" y="114">1</text>
<text x="125.7" y="121.7">24</text>
<text x="48.2" y="130.6">1</text>
<text x="48.2" y="133.1">2</text>
<text x="48.2" y="135.6">3</text>
<text x="128.2" y="134.4">1</text>
<text x="128.2" y="136.9">3</text>
<text x="137.1" y="134.4">2</text>
<text x="137.1" y="136.9">4</text>
<text x="128.2" y="139.4">5</text>
<text x="128.2" y="142">7</text>
<text x="137.1" y="139.4">6</text>
<text x="137.1" y="142">8</text>
<text x="48.2" y="148.3">1</text>
<text x="127.6" y="147.1">11</text>
<text x="128.2" y="144.5">9</text>
<text x="136.5" y="147.1">12</text>
<text x="136.5" y="144.5">10</text>
<text x="48.2" y="150.9">2</text>
<text x="48.2" y="153.4">3</text>
</g>
<g font-size="1.8" fill="#0f0f0f">
<text x="189.2" y="36.5">EN1</text>
<text x="232.3" y="39">1B</text>
<text x="232.4" y="41.6">2A</text>
<text x="232.4" y="36.5">1A</text>
<text x="264.2" y="41.6">2A</text>
<text x="264.2" y="39">1A</text>
<text x="264.2" y="36.5">1B</text>
<text x="189.2" y="44.1">PUL1</text>
<text x="189.2" y="46.6">DIR1</text>
<text x="232.3" y="44.1">2B</text>
<text x="264.2" y="44.1">2B</text>
<text x="190.5" y="51.7">MS1</text>
<text x="190.5" y="54.3">MS2</text>
<text x="190.5" y="56.8">MS3</text>
<text x="64.7" y="60.6">RX1</text>
<text x="65" y="63.2">TX1</text>
<text x="116.8" y="60.6">IO0</text>
<text x="116.8" y="65.7">IO4</text>
<text x="116.8" y="63.2">LED</text>
<text x="116.8" y="68.2">PUL1</text>
<text x="116.8" y="70.8">IO9</text>
<text x="225.9" y="70.8">MPUL2</text>
<text x="64.7" y="77.1">RX2</text>
<text x="116.8" y="73.3">IO10</text>
<text x="116.8" y="75.9">IO12</text>
<text x="155.1" y="73.3">RST</text>
<text x="204.5" y="75.9">PUL2</text>
<text x="65" y="79.7">TX2</text>
<text x="116.8" y="80.9">EN1</text>
<text x="116.8" y="78.4">EN2</text>
<text x="116.8" y="83.5">RX1</text>
<text x="175.3" y="80.9">MS</text>
<text x="116.8" y="86">TX1</text>
<text x="116.8" y="88.6">PUL2</text>
<text x="180.3" y="84.7">MS1</text>
<text x="226.4" y="89.8">MDIR2</text>
<text x="74.9" y="91.1">AO</text>
<text x="116.8" y="91.1">DIR2</text>
<text x="116.8" y="93.6">ADC4</text>
<text x="175.3" y="93.6">MS</text>
<text x="204.5" y="94.9">DIR2</text>
<text x="246.4" y="94.9">MPUL2</text>
<text x="57.1" y="97.4">AO</text>
<text x="91.5" y="98.7">ADC1</text>
<text x="116.8" y="96.2">ADC2</text>
<text x="116.8" y="98.7">ADC3</text>
<text x="116.8" y="101.3">ADC1</text>
<text x="180.3" y="97.4">MS2</text>
<text x="246.4" y="97.4">MDIR2</text>
<text x="246.4" y="100">MEN2</text>
<text x="116.8" y="106.3">IO39</text>
<text x="116.8" y="103.8">IO36</text>
<text x="175.3" y="106.3">MS</text>
<text x="116.8" y="111.4">SCL</text>
<text x="116.8" y="114">DIR1</text>
<text x="116.8" y="108.9">SDA</text>
<text x="180.3" y="110.1">MS3</text>
<text x="204.5" y="114">EN2</text>
<text x="227.1" y="108.9">MEN2</text>
<text x="54.6" y="115.2">ADC2</text>
<text x="116.8" y="116.5">RX2</text>
<text x="116.8" y="119">TX2</text>
<text x="116.8" y="121.6">MS</text>
<text x="71.2" y="133">ADC3</text>
<text x="121.9" y="136.8">IO12</text>
<text x="140.2" y="136.8">IO9</text>
<text x="121.9" y="139.4">IO4</text>
<text x="121.9" y="141.9">IO0</text>
<text x="137.1" y="139.4">6 IO10</text>
<text x="137.1" y="142">8 IO39</text>
<text x="121.9" y="147">SDA</text>
<text x="121.9" y="144.4">SCL</text>
<text x="136.5" y="144.5">10 IO36</text>
<text x="139.9" y="147">RST</text>
<text x="71.2" y="150.8">ADC4</text>
</g>
<g font-size="1.4" fill="#006464">
<text x="220.6" y="29.9">VDD</text>
<text x="219.6" y="32.5">VMOT</text>
<text x="200.4" y="37.6">~{ENABLE}</text>
<text x="200.4" y="40.1">~{RESET}</text>
<text x="221.5" y="40.1">1B</text>
<text x="221.7" y="37.6">1A</text>
<text x="200.4" y="42.6">~{SLEEP}</text>
<text x="200.4" y="45.2">STEP</text>
<text x="200.4" y="47.7">DIR</text>
<text x="221.5" y="45.2">2B</text>
<text x="221.7" y="42.6">2A</text>
<text x="200.4" y="52.8">MS1</text>
<text x="200.4" y="55.3">MS2</text>
<text x="200.4" y="57.9">MS3</text>
<text x="220.4" y="60.4">GND</text>
</g>
<g font-size="1.4" fill="#a90000">
<text x="226.2" y="29">10</text>
<text x="226.2" y="31.5">16</text>
<text x="196.2" y="36.6">1</text>
<text x="196.2" y="39.1">5</text>
<text x="196.2" y="41.7">6</text>
<text x="226.2" y="36.6">12</text>
<text x="226.2" y="39.1">11</text>
<text x="226.2" y="41.7">13</text>
<text x="196.2" y="44.2">7</text>
<text x="196.2" y="46.7">8</text>
<text x="226.2" y="44.2">14</text>
<text x="196.2" y="51.8">2</text>
<text x="196.2" y="54.4">3</text>
<text x="196.2" y="56.9">4</text>
<text x="226.7" y="59.4">9</text>
</g>
</svg>
